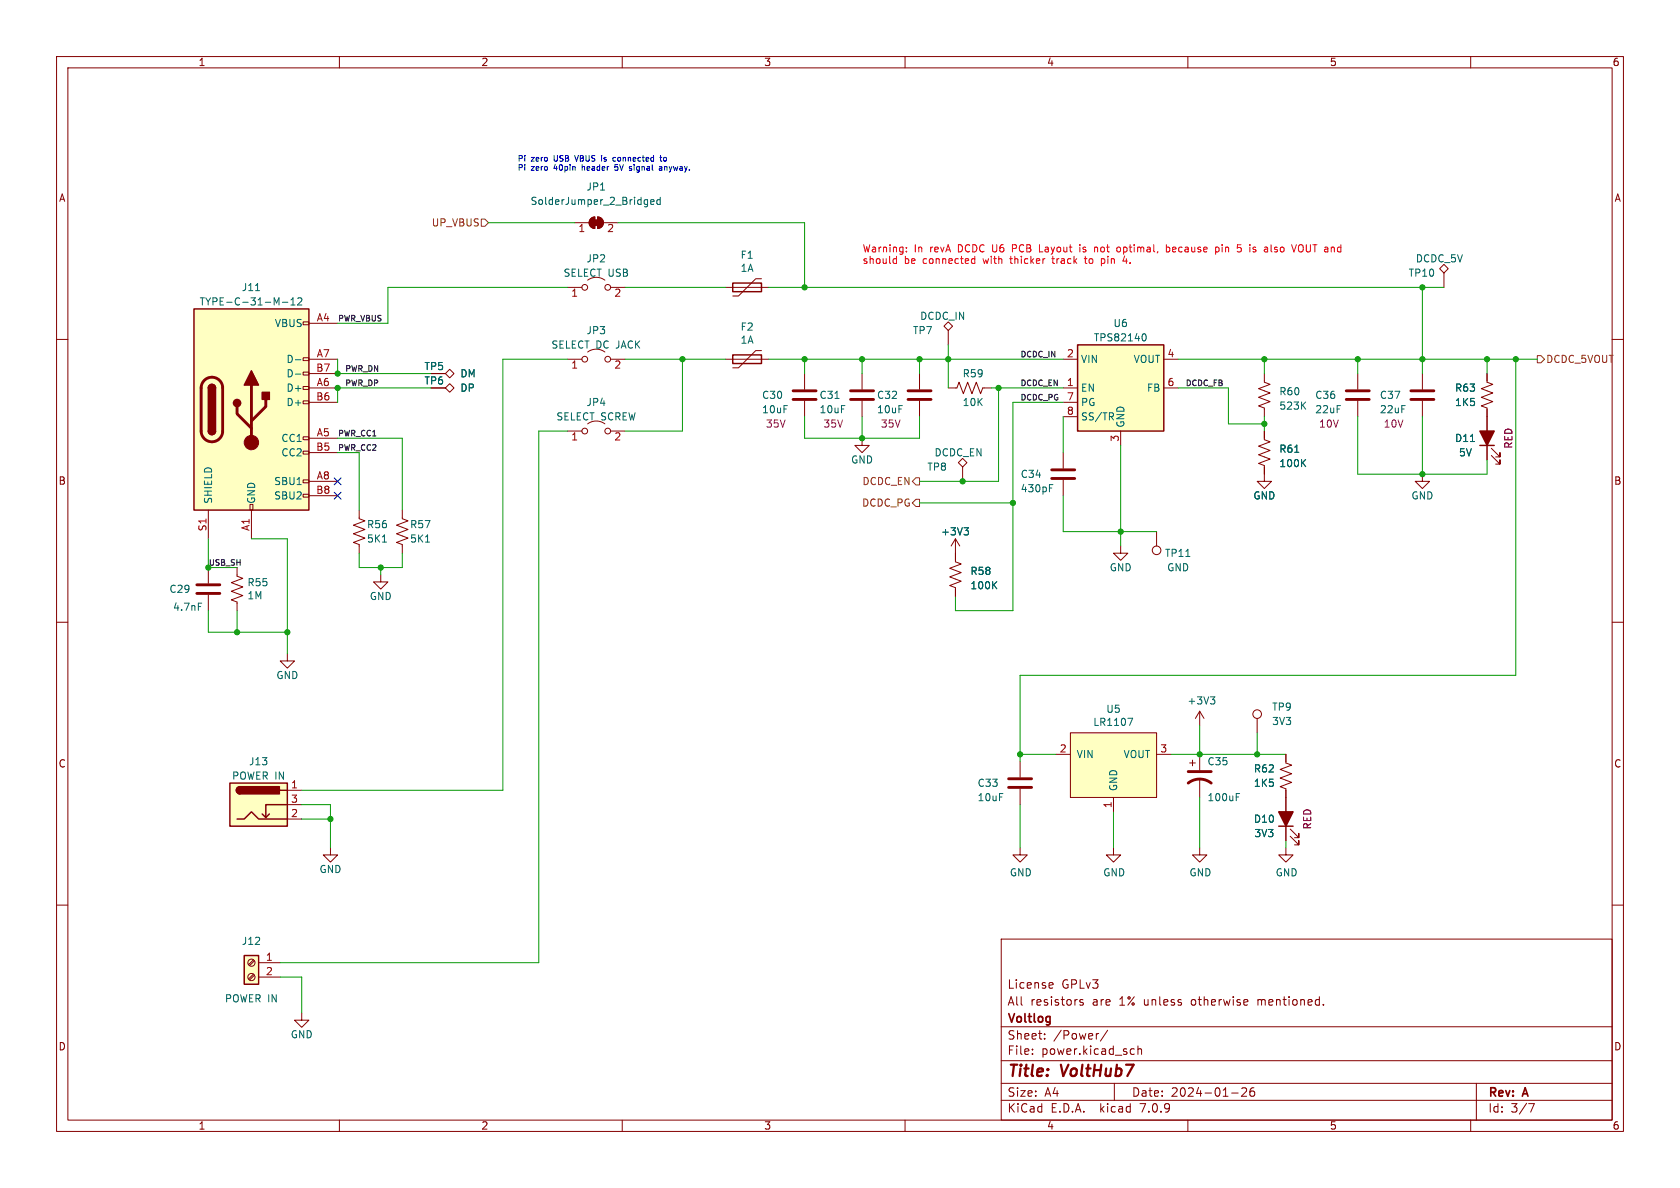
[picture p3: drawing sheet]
<svg xmlns="http://www.w3.org/2000/svg" width="297mm" height="210mm" viewBox="0 0 297 210" stroke-linecap="round" stroke-linejoin="round" font-family="sans-serif">
<g fill="none" stroke="#840000" stroke-width=".18">
<path d="M10 10h277v190h-277zM12 12h273v186h-273zM60 10v2M110 10v2M160 10v2M210 10v2M260 10v2M101.6 39.4h2.5M104.5 38.6l.7-.2v2a1.02 1.02 0 0 1-1-.7 1.02 1.02 0 0 1 .3-1.1zM105.7 38.4a1.02 1.02 0 0 1 1 1 1.02 1.02 0 0 1-1 1zM106.7 39.4h2.5M10 60h2"/>
<path d="M53.6 56.9h1v.5h-1zM54.6 57.2h5.1M100.3 50.8h2.6M103.9 49.5a2.54 2.54 0 0 1 3 0M107.9 50.8h2.6M128.3 50.8h7.6M134.6 49.3h-1l-3 3h-1.1M166.9 57.7l.7-.8 .8 .8-.8 .7zM167.6 58.4v2.6M254.5 47.5l.8-.8 .7 .8-.7 .8zM255.3 48.3v2.5M285 60h2"/>
<path d="M53.6 79.8h1v.5h-1zM53.6 77.2h1v.5h-1zM53.6 70.9h1v.5h-1zM53.6 68.3h1v.5h-1zM53.6 65.8h1v.5h-1zM53.6 63.2h1v.6h-1zM54.6 77.5h5.1M54.6 68.6h5.1M54.6 63.5h5.1M54.6 71.1h5.1M54.6 66h5.1M76.2 68.6h2.5"/>
<path d="M76.2 66h2.5M78.7 66l.8-.7 .8 .7-.8 .8zM78.7 68.6l.8-.8 .8 .8-.8 .7zM100.3 63.5h2.6M100.3 76.2h2.6M103.9 74.9a2.54 2.54 0 0 1 3 0M103.9 62.2a2.54 2.54 0 0 1 3 0M107.9 63.5h2.6M107.9 76.2h2.6M128.3 63.5h7.6M134.6 62h-1l-3 3h-1.1M142.2 66v2.8"/>
<path d="M142.2 70.9v2.8M152.4 77.5v1.2h1.3l-1.3 1.3-1.3-1.3h1.3M152.4 66v2.8M152.4 70.9v2.8M162.6 66v2.8M162.6 70.9v2.8M167.6 68.6h1.6l.3-1 .8 2 .8-2 .7 2 .8-2 .8 2 .3-1h1.6M188 68.6h2.5M188 63.5h2.5M188 71.1h2.5M188 73.7h2.5M198.1 76.2v2.5"/>
<path d="M205.7 68.6h2.6M205.7 63.5h2.6M223.5 76.2v1.5l1 .4-2 .8 2 .7-2 .8 2 .8-2 .7 1 .4v2.8h1.3l-1.3 1.3-1.3-1.3h1.3M223.5 66v1.6l1 .3-2 .8 2 .8-2 .7 2 .8-2 .8 1 .3v1.6M240 66v2.8M240 70.9v2.8M251.5 66v2.8M251.5 70.9v2.8M262.9 66v1.6l1 .3-2 .8 2 .8-2 .7 2 .8-2 .8 1 .3v9.2M263.7 79.2l1.5 1.6v-.8v.8h-.8M36.8 90.2v5.1M44.2 89.2h.5v1h-.5z"/>
<path d="M44.4 90.2v5.1M53.6 87.4h1v.5h-1zM53.6 84.8h1v.5h-1zM54.6 85.1h5.1M54.6 80h5.1M54.6 87.6h5.1M63.5 90.2v1.5l1 .4-2 .7 2 .8-2 .8 2 .7-2 .8 1 .4v1.5M71.1 90.2v1.5l1 .4-2 .7 2 .8-2 .8 2 .7-2 .8 1 .4v1.5M168.9 95.3v4l1 .4-2 .8 2 .7-2 .8 2 .7-2 .8 1 .4v1.5M168.9 95.3l-.8 1.2M168.9 95.3l.8 1.2M169.4 81.8l.8-.8 .7 .8-.7 .8z"/>
<path d="M170.2 82.6v2.5M188 80v2.8M188 84.8v2.8M198.1 96.5v1.3h1.3l-1.3 1.3-1.3-1.3h1.3M204.5 94v2.5M251.5 83.8v1.3h1.2l-1.2 1.3-1.3-1.3h1.3M263.7 80.5l1.5 1.5v-.7v.7h-.8M10 110h2M36.8 100.3v2.8M36.8 105.2v2.8M41.9 100.3v1.6l1 .3-2 .8 2 .8-2 .7 2 .8-2 .7 1 .4v1.6M50.8 115.6v1.2h1.3l-1.3 1.3-1.3-1.3h1.3"/>
<path d="M67.3 101.6v1.3h1.3l-1.3 1.2-1.3-1.2h1.3M285 110h2M50.8 139.7h2.5M180.3 134.6v2.8M180.3 139.4v2.8M186.7 133.4h2.5M189.2 129.5h15.3v11.5h-15.3zM204.5 133.4h2.5M210.3 134.9h1M210.8 134.4v1M212.1 125.7v2.6M212.1 133.4v2.7"/>
<path d="M212.1 137.7v3.3M212.1 125.7l-.8 1.3M212.1 125.7l.8 1.3M222.2 127v2.5M227.3 133.4v1.5l1 .4-2 .7 2 .8-2 .7 2 .8-2 .8 1 .3v9.2M10 160h2M50.8 144.8h2.5M50.8 142.2h2.5M58.4 149.9v1.2h1.3l-1.3 1.3-1.3-1.3h1.3M180.3 149.9v1.2h1.3l-1.3 1.3-1.2-1.3h1.2M196.8 149.9v1.2h1.3l-1.3 1.3-1.2-1.3h1.2M196.8 141v2.5"/>
<path d="M212.1 149.9v1.2h1.3l-1.3 1.3-1.3-1.3h1.3M227.3 149.9v1.2h1.3l-1.3 1.3-1.2-1.3h1.2M228.1 147.8l1.5 1.6v-.8v.8h-.7M228.1 146.6l1.5 1.5v-.8v.8h-.7M285 160h2M44.8 172.2l-.9 .9M44.8 169.7l-.9 .8M45 172.4l-.9 .8M45 169.8l-.9 .9M45.7 170.2h3.8M45.7 172.7h3.8M53.3 179.1v1.2h1.3l-1.3 1.3-1.2-1.3h1.2"/>
<path d="M177 166h108v32h-108zM185.7 173.7l.4 .1 .1 .3-.7 .1M186.1 174.6l-.4 .1M191.5 176.8l-.4-.1-.2 .2 .1 .2 .5 .2v.3h-.6M220.5 176.8l.1 .3-.7 .1M234 177.6v.1M60 198v2M110 198v2M160 198v2M177 194.5h108M177 191.5h108M177 187.5h108"/>
<path d="M177 181.5h108M182.5 186.3v.1M182.5 185.5v.1M184.7 183.6v.1M184.7 182.8v.1M194.2 182.7l-.2 .1M195.8 182.1l-1.3 2M197 191.5v3M200.1 185.4l.4 .1M200.5 186.3l-.4 .1M201.2 185.5l.2-.1 .3 .1 .1 .9M201.2 184.9v1.5"/>
<path d="M210 198v2M217.7 193.2h1.2M219.5 192.4l.6-.1 .2 .1 .1 .3-.9 1.1h.9M221.7 192.3a.59 .59 0 0 0-.7 .6v.6l.1 .2 .4 .1 .2-.1 .1-.5-.1-.3h-.5l-.2 .3M260 198v2M261 191.5v6.5M270.2 195.1h1l-.6 1.5"/>
<circle cx="103.4" cy="50.8" r=".51"/>
<circle cx="107.4" cy="50.8" r=".51"/>
<circle cx="103.4" cy="63.5" r=".51"/>
<circle cx="103.4" cy="76.2" r=".51"/>
<circle cx="107.4" cy="63.5" r=".51"/>
<circle cx="107.4" cy="76.2" r=".51"/>
<circle cx="204.5" cy="97.3" r=".76"/>
<circle cx="222.2" cy="126.2" r=".76"/>
<circle cx="44.4" cy="172.7" r=".63"/>
<circle cx="44.4" cy="170.2" r=".63"/>
</g>
<g fill="none" stroke="#840000" stroke-width=".25">
<path d="M34.3 54.6h20.3v35.6h-20.3zM129.5 50h5.1v1.6h-5.1zM36.8 76.2a.64 .64 0 0 0 .7 .6 .64 .64 0 0 0 .6-.6M36.8 68.6a.64 .64 0 0 1 .7-.7 .64 .64 0 0 1 .6 .7M129.5 62.7h5.1v1.6h-5.1zM190.5 61h15.2v15.2h-15.2zM261.6 78.7h2.6M40.6 138.4h10.2v7.7h-10.2zM42.4 139.1a.64 .64 0 0 0-.6 .6 .64 .64 0 0 0 .6 .6M49.5 139.7h1.3M41.9 144.8h1.3l1.2-1.3 1.3 1.3h5.1M47.6 143.9l-.6 .6"/>
<path d="M50.8 142.2h-3.8v2.3l-.6-.6M226.1 146.1h2.5M43.2 168.9h2.5v5.1h-2.5z"/>
</g>
<g fill="#840000" stroke="#840000" stroke-width=".25">
<path d="M261.6 76.2h2.6l-1.3 2.5z"/>
<path d="M36.8 76.2h1.3a.64 .64 0 0 1-.6 .6 .64 .64 0 0 1-.7-.6z"/>
<path d="M36.8 68.6h1.3v7.6h-1.3z"/>
<path d="M37 68.1a.64 .64 0 0 1 .7-.1 .64 .64 0 0 1 .4 .6h-1.3z"/>
<path d="M44.4 65.5l1.3 2.6h-2.5z"/>
<path d="M46.4 69.3h1.2v1.3h-1.2z"/>
<path d="M42 139.2l.4-.1v1.2a.64 .64 0 0 1-.6-.4 .64 .64 0 0 1 .2-.7z"/>
<path d="M42.4 139.1h7v1.2h-7z"/>
<path d="M226.1 143.5h2.5l-1.3 2.6z"/>
<circle cx="41.9" cy="71.2" r=".63"/>
</g>
<g fill="none" stroke="#006464" stroke-width=".18">
<path d="M114.1 35.3l.4 .1M114.5 35.3v1l-.3 .3M114.5 36.1h-.4M115 35.7l.6-.1v-.2l-.4-.1-.2 .2 .1 .6h.5M116.7 35.4l-.3-.1-.3 .2 .1 .6h.5M116.7 34.9v1.2M45.2 51.4h.7M49.9 53.4h1M51.4 53.9h.8M51.4 53l.4-.4v1.3M52.6 52.8l.5-.2 .3 .4-.8 .9h.8M202.1 59.1l.1-.1a.68 .68 0 0 1 .4 .6 .68 .68 0 0 1-.4 .7l-.1-.1"/>
<path d="M52.2 63.6h1M52.2 66.1h1M147.6 70.4h.7M196.4 73.6l.5 .6M196.7 73l.2 .2-.2 .4M228.9 80h.7M230.3 71.6l.5 .7M230.8 71.1l-.7 .7M260 78h.7M67.6 95.8h.7M75.2 95.8h.7M170.4 93.3h.8l-.4 .5"/>
<path d="M171 93.8l.2 .2v.3l-.2 .3M185.5 86.3h.5M185.5 85.7h.6M209.6 98.4h.8M230.3 81.8l.5 .7M230.8 81.2l-.7 .8M35.1 106.6h.6M175.7 103.4l.5 .7M176.2 102.8l-.7 .7M199.4 127h.8l-.5 1.2M214 123.2h.8l-.5 .5M214.5 123.7l.3 .2v.3l-.3 .3"/>
<path d="M218.6 140.9h.4M218.6 140.3h.6"/>
</g>
<g fill="#ffffc2" stroke="#ffffc2" stroke-width=".18">
<path d="M189.2 129.5h15.3v11.5h-15.3z"/>
<path d="M34.3 54.6h20.3v35.6h-20.3z"/>
<path d="M40.6 138.4h10.2v7.7h-10.2z"/>
<path d="M190.5 61h15.2v15.2h-15.2z"/>
<path d="M43.2 168.9h2.5v5.1h-2.5z"/>
</g>
<g fill="none" stroke="#840000" stroke-width=".51">
<path d="M36.1 67.2a1.9 1.9 0 0 1 2.1-.4 1.9 1.9 0 0 1 1.2 1.8v7.6a1.91 1.91 0 0 1-1.9 1.9 1.91 1.91 0 0 1-1.9-1.9v-7.8l.1-.6zM41.9 71.9v1.3l2.5 2.5M44.4 68.1v10.1M47 70.6v1.3l-2.6 2.5M140.2 70.6h4.1M140.2 69.1h4.1M150.4 70.6h4M150.4 69.1h4M160.5 70.6h4.1M160.5 69.1h4.1M238 70.6h4.1M238 69.1h4.1"/>
<path d="M249.4 70.6h4.1M249.4 69.1h4.1M185.9 84.6h4.1M185.9 83.1h4.1M34.8 104.9h4.1M34.8 103.4h4.1M178.3 139.2h4.1M178.3 137.7h4.1M210.1 138.4a3.3 3.3 0 0 1 4 0M210.1 136.4h4"/>
</g>
<g fill="#840000" stroke="#840000" stroke-width=".18">
<path d="M104.9 38.9h1v1h-1z"/>
<path d="M104.5 38.6l.7-.2v2a1.02 1.02 0 0 1-1-.7 1.02 1.02 0 0 1 .3-1.1z"/>
<path d="M105.7 38.4a1.02 1.02 0 0 1 1 1 1.02 1.02 0 0 1-1 1z"/>
<circle cx="44.4" cy="78.2" r="1.27"/>
</g>
<path d="M85.1 38.7h.6l.7 .7-.7 .6h-.6zM271.8 62.9h.6l.6 .6-.6 .6h-.6zM161.9 84.5h.7v1.2h-.7l-.6-.6zM161.9 88.3h.7v1.2h-.7l-.6-.6z" fill="none" stroke="#725600" stroke-width=".18"/>
<g fill="none" stroke="#ff0111" stroke-width=".18">
<path d="M158.1 45.7l.4 .1M158.5 45.3v1.3M158.5 46.5l-.4 .1M160.2 44.4v.1M160.2 43.7v.2M171.9 46.5h.4M171.9 45.8h.4M172.3 45.3v1.3M179 43.9h.5M179.5 43.3h-.5v1.2M183.8 44.5h.6M185.9 45.7h.5"/>
<path d="M186.1 45.3l.1 1.2M190.9 43.3v.1M190.9 43.7v.8M191.7 45.7h.5M191.9 45.3v1.1l.3 .2M193.7 43.7l.3 .2v.6M194.7 45.8l.4-.1 .2 .2M195.3 46.5l-.2 .1-.4-.1M197.7 43.7h.3l.1 .2-.1 .5-.3 .1M198.8 45.2l-.3 1h.8M199.1 45.7v.9M206.2 43.7h.4l.2 .2-.1 .6h-.5"/>
<path d="M206.2 43.3v1.2M207.4 43.7v.8M207.9 44l-.6 .1M215 43.7h.3l.2 .2v.5l-.5 .1M216.1 43.3v.1M216.1 43.7v.8M225.3 44.5h.4M225.5 43.7l-.2 .2 .2 .2M229.7 43.3h.1a.43 .43 0 0 1 .6 .4v.4a.42 .42 0 0 1-.2 .4 .42 .42 0 0 1-.5 0"/>
</g>
<g fill="none" stroke="#0000c2" stroke-width=".18">
<path d="M101.6 27.5l.3 1M102.9 29.1v1M103 29.5h-.1M106.3 27.5v.1M108.4 28.4h.4M108.4 27.9h.4M108.7 30l.4 .1M109.2 29.1h-.5v.5l.4-.1M111.5 29.8l.2 .1-.2 .2M111.5 29.4l.1 .1M116.6 29.5h.4v.6M116.6 27.8h.4"/>
<path d="M116.8 27.5v.8l.2 .2M117 29.7l-.5 .2 .2 .2h.3M117.6 27.8l-.3 .2v.4l.3 .1"/>
</g>
<g fill="none" stroke="#009600" stroke-width=".18">
<path d="M86.4 39.4h15.2M109.2 39.4h33v11.4M100.3 50.8h-31.7v6.4h-8.9M110.5 50.8h17.8M135.9 50.8h119.4M251.5 50.8v15.2M59.7 77.5h11.4v12.7M59.7 63.5v2.5h16.5M76.2 68.6h-16.5v2.5M100.3 76.2h-5.1v94h-45.7M100.3 63.5h-11.4v76.2h-35.6M110.5 63.5h17.8"/>
<path d="M120.6 63.5v12.7h-10.1M135.9 63.5h52.1M142.2 73.7v3.8h20.4v-3.8M142.2 63.5v2.5M152.4 63.5v2.5M152.4 73.7v3.8M162.6 63.5v2.5M167.6 61v7.6M175.3 68.6h12.7M176.5 68.6v16.5h-13.9M188 71.1h-8.9v36.9h-10.2v-2.6M188 73.7v6.3"/>
<path d="M198.1 78.7v17.8M208.3 63.5h63.5M208.3 68.6h8.9v6.3h6.3M223.5 63.5v2.5M223.5 73.7v2.5M240 63.5v2.5M240 73.7v10.1h22.9v-2.5M251.5 73.7v10.1M262.9 63.5v2.5M268 63.5v55.9h-87.7v15.2M36.8 95.3v5h5.1M44.4 95.3h6.4v20.3"/>
<path d="M59.7 80h3.8v10.2M63.5 97.8v2.5h7.6v-2.5M162.6 88.9h16.5M188 87.6v6.4h16.5M36.8 108v3.8h14M41.9 108v3.8M67.3 100.3v1.3M180.3 133.4h6.4M207 133.4h20.3M212.1 128.3v5.1M222.2 129.5v3.9M53.3 142.2h5.1v7.7"/>
<path d="M53.3 144.8h5.1M180.3 142.2v7.7M196.8 143.5v6.4M212.1 141v8.9M227.3 148.6v1.3M49.5 172.7h3.8v6.4"/>
</g>
<path d="M59.1 84.5l1.2 1.2M59.1 87l1.2 1.2M60.3 84.5l-1.2 1.2M60.3 87l-1.2 1.2" fill="none" stroke="#000084" stroke-width=".18"/>
<g fill="#009600" stroke="#009600" stroke-width=".18">
<circle cx="167.6" cy="63.5" r=".46"/>
<circle cx="162.6" cy="63.5" r=".46"/>
<circle cx="152.4" cy="63.5" r=".46"/>
<circle cx="170.2" cy="85.1" r=".46"/>
<circle cx="176.5" cy="68.6" r=".46"/>
<circle cx="58.4" cy="144.8" r=".46"/>
<circle cx="59.7" cy="66" r=".46"/>
<circle cx="59.7" cy="68.6" r=".46"/>
<circle cx="67.3" cy="100.3" r=".46"/>
<circle cx="41.9" cy="111.8" r=".46"/>
<circle cx="50.8" cy="111.8" r=".46"/>
<circle cx="36.8" cy="100.3" r=".46"/>
<circle cx="251.5" cy="50.8" r=".46"/>
<circle cx="251.5" cy="63.5" r=".46"/>
<circle cx="212.1" cy="133.4" r=".46"/>
<circle cx="222.2" cy="133.4" r=".46"/>
<circle cx="223.5" cy="63.5" r=".46"/>
<circle cx="240" cy="63.5" r=".46"/>
<circle cx="223.5" cy="74.9" r=".46"/>
<circle cx="262.9" cy="63.5" r=".46"/>
<circle cx="251.5" cy="83.8" r=".46"/>
<circle cx="268" cy="63.5" r=".46"/>
<circle cx="152.4" cy="77.5" r=".46"/>
<circle cx="142.2" cy="63.5" r=".46"/>
<circle cx="142.2" cy="50.8" r=".46"/>
<circle cx="120.6" cy="63.5" r=".46"/>
<circle cx="180.3" cy="133.4" r=".46"/>
<circle cx="198.1" cy="94" r=".46"/>
<circle cx="179.1" cy="88.9" r=".46"/>
</g>
<g font-size="2.8" fill="#840000">
<text x="178" y="190.9">Title:</text>
<text x="187.7" y="190.9">VoltHub7</text>
</g>
<g font-size="2.1" fill="#840000">
<text x="178" y="178">All</text>
<text x="178" y="175">License</text>
<text x="182.2" y="178">resistors</text>
<text x="187.7" y="175">GPLv3</text>
<text x="193.2" y="178">are</text>
<text x="198" y="178">1% unless</text>
<text x="211" y="178">otherwise</text>
<text x="222.9" y="178">mentioned.</text>
<text x="178" y="184">Sheet:</text>
<text x="178" y="181.2">Voltlog</text>
<text x="186.2" y="184">/Power/</text>
<text x="178" y="186.7">File:</text>
<text x="184.1" y="186.7">power.kicad_sch</text>
<text x="178" y="196.9">KiCad</text>
<text x="178" y="194.1">Size:</text>
<text x="184.7" y="194.1">A4</text>
<text x="185.7" y="196.9">E.D.A.</text>
<text x="194.6" y="196.9">kicad</text>
<text x="200" y="194.1">Date:</text>
<text x="201.8" y="196.9">7.0.9</text>
<text x="207" y="194.1">2024-01-26</text>
<text x="263" y="194.3">Rev:</text>
<text x="263" y="196.9">Id:</text>
<text x="267.1" y="196.9">3/7</text>
<text x="269.4" y="194.3">A</text>
</g>
<g font-size="1.8" fill="#840000">
<text x="35" y="11.9">1</text>
<text x="85" y="11.9">2</text>
<text x="135" y="11.9">3</text>
<text x="185" y="11.9">4</text>
<text x="235" y="11.9">5</text>
<text x="285" y="11.9">6</text>
<text x="10.3" y="35.9">A</text>
<text x="285.3" y="35.9">A</text>
<text x="10.3" y="85.9">B</text>
<text x="285.3" y="85.9">B</text>
<text x="10.3" y="135.9">C</text>
<text x="285.3" y="135.9">C</text>
<text x="10.3" y="185.9">D</text>
<text x="285.3" y="185.9">D</text>
<text x="35" y="199.9">1</text>
<text x="85" y="199.9">2</text>
<text x="135" y="199.9">3</text>
<text x="185" y="199.9">4</text>
<text x="235" y="199.9">5</text>
<text x="285" y="199.9">6</text>
</g>
<g font-size="1.8" fill="#006464">
<text x="103.6" y="33.9">JP1</text>
<text x="93.7" y="36.4">SolderJumper_2_Bridged</text>
<text x="103.6" y="46.6">JP2</text>
<text x="130.8" y="45.9">F1</text>
<text x="250.2" y="46.6">DCDC_5V</text>
<text x="42.7" y="51.7">J11</text>
<text x="99.5" y="49.1">SELECT USB</text>
<text x="130.8" y="48.3">1A</text>
<text x="248.9" y="49.1">TP10</text>
<text x="35.2" y="54.2">TYPE-C-31-M-12</text>
<text x="48.5" y="58">VBUS</text>
<text x="103.6" y="59.3">JP3</text>
<text x="130.8" y="58.6">F2</text>
<text x="161.3" y="59.3">TP7</text>
<text x="162.6" y="56.7">DCDC_IN</text>
<text x="196.7" y="58">U6</text>
<text x="50.5" y="64.4">D-</text>
<text x="74.9" y="65.6">TP5</text>
<text x="97.4" y="61.8">SELECT DC JACK</text>
<text x="130.8" y="61">1A</text>
<text x="191" y="64.4">VIN</text>
<text x="193.3" y="60.6">TPS82140</text>
<text x="200.3" y="64.4">VOUT</text>
<text x="50.5" y="69.4">D+</text>
<text x="50.5" y="72">D+</text>
<text x="50.5" y="66.9">D-</text>
<text x="74.9" y="68.2">TP6</text>
<text x="81.3" y="66.9">DM</text>
<text x="81.3" y="69.4">DP</text>
<text x="103.6" y="72">JP4</text>
<text x="134.6" y="70.7">C30</text>
<text x="144.8" y="70.7">C31</text>
<text x="154.9" y="70.7">C32</text>
<text x="170.1" y="66.9">R59</text>
<text x="170.1" y="72">10K</text>
<text x="191" y="69.4">EN</text>
<text x="191" y="72">PG</text>
<text x="202.7" y="69.4">FB</text>
<text x="226.1" y="70.1">R60</text>
<text x="232.4" y="70.7">C36</text>
<text x="243.8" y="70.7">C37</text>
<text x="257.1" y="69.4">R63</text>
<text x="257.1" y="72">1K5</text>
<text x="98.3" y="74.5">SELECT SCREW</text>
<text x="134.6" y="73.3">10uF</text>
<text x="144.8" y="73.3">10uF</text>
<text x="154.9" y="73.3">10uF</text>
<text x="191" y="74.5">SS/TR</text>
<text x="199" y="75.7" transform="rotate(-90 199 75.7)">GND</text>
<text x="226.1" y="72.6">523K</text>
<text x="232.4" y="73.3">22uF</text>
<text x="243.8" y="73.3">22uF</text>
<text x="49.6" y="78.3">CC1</text>
<text x="49.6" y="80.9">CC2</text>
<text x="150.4" y="82.1">GND</text>
<text x="163.8" y="83.4">TP8</text>
<text x="165.1" y="80.9">DCDC_EN</text>
<text x="226.1" y="82.8">100K</text>
<text x="226.1" y="80.2">R61</text>
<text x="257.1" y="78.3">D11</text>
<text x="257.8" y="80.9">5V</text>
<text x="37.7" y="89.2" transform="rotate(-90 37.7 89.2)">SHIELD</text>
<text x="45.3" y="89.2" transform="rotate(-90 45.3 89.2)">GND</text>
<text x="48.4" y="86">SBU1</text>
<text x="48.4" y="88.5">SBU2</text>
<text x="180.3" y="87.2">430pF</text>
<text x="180.3" y="84.7">C34</text>
<text x="221.5" y="88.5">GND</text>
<text x="249.4" y="88.5">GND</text>
<text x="64.8" y="93.6">R56</text>
<text x="72.4" y="93.6">R57</text>
<text x="166.3" y="94.8">+3V3</text>
<text x="64.8" y="96.1">5K1</text>
<text x="72.4" y="96.1">5K1</text>
<text x="171.5" y="101.8">R58</text>
<text x="196.1" y="101.2">GND</text>
<text x="205.8" y="98.7">TP11</text>
<text x="206.2" y="101.2">GND</text>
<text x="29.9" y="105">C29</text>
<text x="43.6" y="106.1">1M</text>
<text x="43.6" y="103.8">R55</text>
<text x="65.3" y="106.3">GND</text>
<text x="171.5" y="104.4">100K</text>
<text x="30.5" y="108.2">4.7nF</text>
<text x="48.8" y="120.2">GND</text>
<text x="209.8" y="124.7">+3V3</text>
<text x="224.8" y="125.8">TP9</text>
<text x="193.2" y="128.5">LR1107</text>
<text x="195.5" y="126.2">U5</text>
<text x="224.8" y="128.4">3V3</text>
<text x="43.9" y="135.5">J13</text>
<text x="190.2" y="134.2">VIN</text>
<text x="198.5" y="134.2">VOUT</text>
<text x="213.4" y="135.5">C35</text>
<text x="221.6" y="136.8">R62</text>
<text x="40.9" y="138">POWER IN</text>
<text x="172.7" y="139.3">C33</text>
<text x="172.7" y="141.8">10uF</text>
<text x="197.7" y="140" transform="rotate(-90 197.7 140)">GND</text>
<text x="213.4" y="141.8">100uF</text>
<text x="221.6" y="139.3">1K5</text>
<text x="221.6" y="145.6">D10</text>
<text x="221.7" y="148.2">3V3</text>
<text x="56.4" y="154.5">GND</text>
<text x="178.4" y="155.1">GND</text>
<text x="194.9" y="155.1">GND</text>
<text x="210.2" y="155.1">GND</text>
<text x="225.4" y="155.1">GND</text>
<text x="42.7" y="167.2">J12</text>
<text x="39.7" y="177.4">POWER IN</text>
<text x="51.3" y="183.7">GND</text>
</g>
<g font-size="1.8" fill="#725600">
<text x="76.2" y="40.2">UP_VBUS</text>
<text x="273.2" y="64.4">DCDC_5VOUT</text>
<text x="152.3" y="89.8">DCDC_PG</text>
<text x="152.4" y="86">DCDC_EN</text>
</g>
<g font-size="1.8" fill="#a90000">
<text x="102.2" y="41.4">1</text>
<text x="107.2" y="41.4">2</text>
<text x="100.9" y="52.8">1</text>
<text x="108.5" y="52.8">2</text>
<text x="55.9" y="56.9">A4</text>
<text x="55.8" y="65.8">B7</text>
<text x="55.9" y="63.2">A7</text>
<text x="100.9" y="65.5">1</text>
<text x="108.5" y="65.5">2</text>
<text x="188.5" y="63.2">2</text>
<text x="206.3" y="63.2">4</text>
<text x="55.8" y="70.9">B6</text>
<text x="55.9" y="68.3">A6</text>
<text x="188.5" y="68.3">1</text>
<text x="188.5" y="70.9">7</text>
<text x="206.3" y="68.3">6</text>
<text x="55.9" y="77.2">A5</text>
<text x="188.5" y="73.4">8</text>
<text x="55.8" y="79.8">B5</text>
<text x="100.9" y="78.2">1</text>
<text x="108.5" y="78.2">2</text>
<text x="197.9" y="78.2" transform="rotate(-90 197.9 78.2)">3</text>
<text x="55.8" y="87.4">B8</text>
<text x="55.9" y="84.8">A8</text>
<text x="36.6" y="94" transform="rotate(-90 36.6 94)">S1</text>
<text x="44.2" y="94" transform="rotate(-90 44.2 94)">A1</text>
<text x="187.3" y="133.1">2</text>
<text x="205" y="133.1">3</text>
<text x="51.4" y="139.4">1</text>
<text x="51.4" y="142">3</text>
<text x="196.6" y="142.9" transform="rotate(-90 196.6 142.9)">1</text>
<text x="51.4" y="144.5">2</text>
<text x="46.9" y="169.9">1</text>
<text x="46.9" y="172.5">2</text>
</g>
<g font-size="1.8" fill="#ff0111">
<text x="152.4" y="44.7">Warning:</text>
<text x="152.4" y="46.7">should</text>
<text x="159.9" y="46.7">be</text>
<text x="161.6" y="44.7">In</text>
<text x="163.3" y="46.7">connected</text>
<text x="164.5" y="44.7">revA</text>
<text x="169.6" y="44.7">DCDC U6</text>
<text x="174.1" y="46.7">with</text>
<text x="179.1" y="46.7">thicker</text>
<text x="179.6" y="44.7">PCB</text>
<text x="184.6" y="44.7">Layout</text>
<text x="186.7" y="46.7">track</text>
<text x="191.9" y="44.7">is</text>
<text x="192.7" y="46.7">to</text>
<text x="194.7" y="44.7">not</text>
<text x="195.7" y="46.7">pin</text>
<text x="198.9" y="44.7">optimal,</text>
<text x="199.8" y="46.7">4.</text>
<text x="207.8" y="44.7">because</text>
<text x="216.7" y="44.7">pin</text>
<text x="220.8" y="44.7">5</text>
<text x="223.2" y="44.7">is</text>
<text x="226" y="44.7">also</text>
<text x="231.2" y="44.7">VOUT and</text>
</g>
<g font-size="1.8" fill="#840084">
<text x="135.3" y="75.8">35V</text>
<text x="145.5" y="75.8">35V</text>
<text x="155.6" y="75.8">35V</text>
<text x="233.1" y="75.8">10V</text>
<text x="244.5" y="75.8">10V</text>
<text x="267.6" y="79.4" transform="rotate(-90 267.6 79.4)">RED</text>
<text x="232" y="146.7" transform="rotate(-90 232 146.7)">RED</text>
</g>
<g font-size="1.4" fill="#0000c2">
<text x="91.4" y="28.6">Pi</text>
<text x="93.9" y="28.6">zero</text>
<text x="98.1" y="28.6">USB</text>
<text x="102.2" y="28.6">VBUS</text>
<text x="107" y="28.6">is</text>
<text x="109.3" y="28.6">connected</text>
<text x="118" y="28.6">to</text>
<text x="91.4" y="30.2">Pi</text>
<text x="93.9" y="30.2">zero</text>
<text x="98.1" y="30.2">40pin</text>
<text x="103.4" y="30.2">header</text>
<text x="109.4" y="30.2">5V</text>
<text x="112.2" y="30.2">signal</text>
<text x="117.8" y="30.2">anyway.</text>
</g>
<g font-size="1.4" fill="#0f0f0f">
<text x="59.7" y="56.9">PWR_VBUS</text>
<text x="61" y="65.8">PWR_DN</text>
<text x="180.3" y="63.2">DCDC_IN</text>
<text x="61" y="68.3">PWR_DP</text>
<text x="180.3" y="70.8">DCDC_PG</text>
<text x="180.3" y="68.3">DCDC_EN</text>
<text x="209.5" y="68.3">DCDC_FB</text>
<text x="59.7" y="77.2">PWR_CC1</text>
<text x="59.7" y="79.7">PWR_CC2</text>
<text x="36.8" y="100.1">USB_SH</text>
</g>
</svg>
